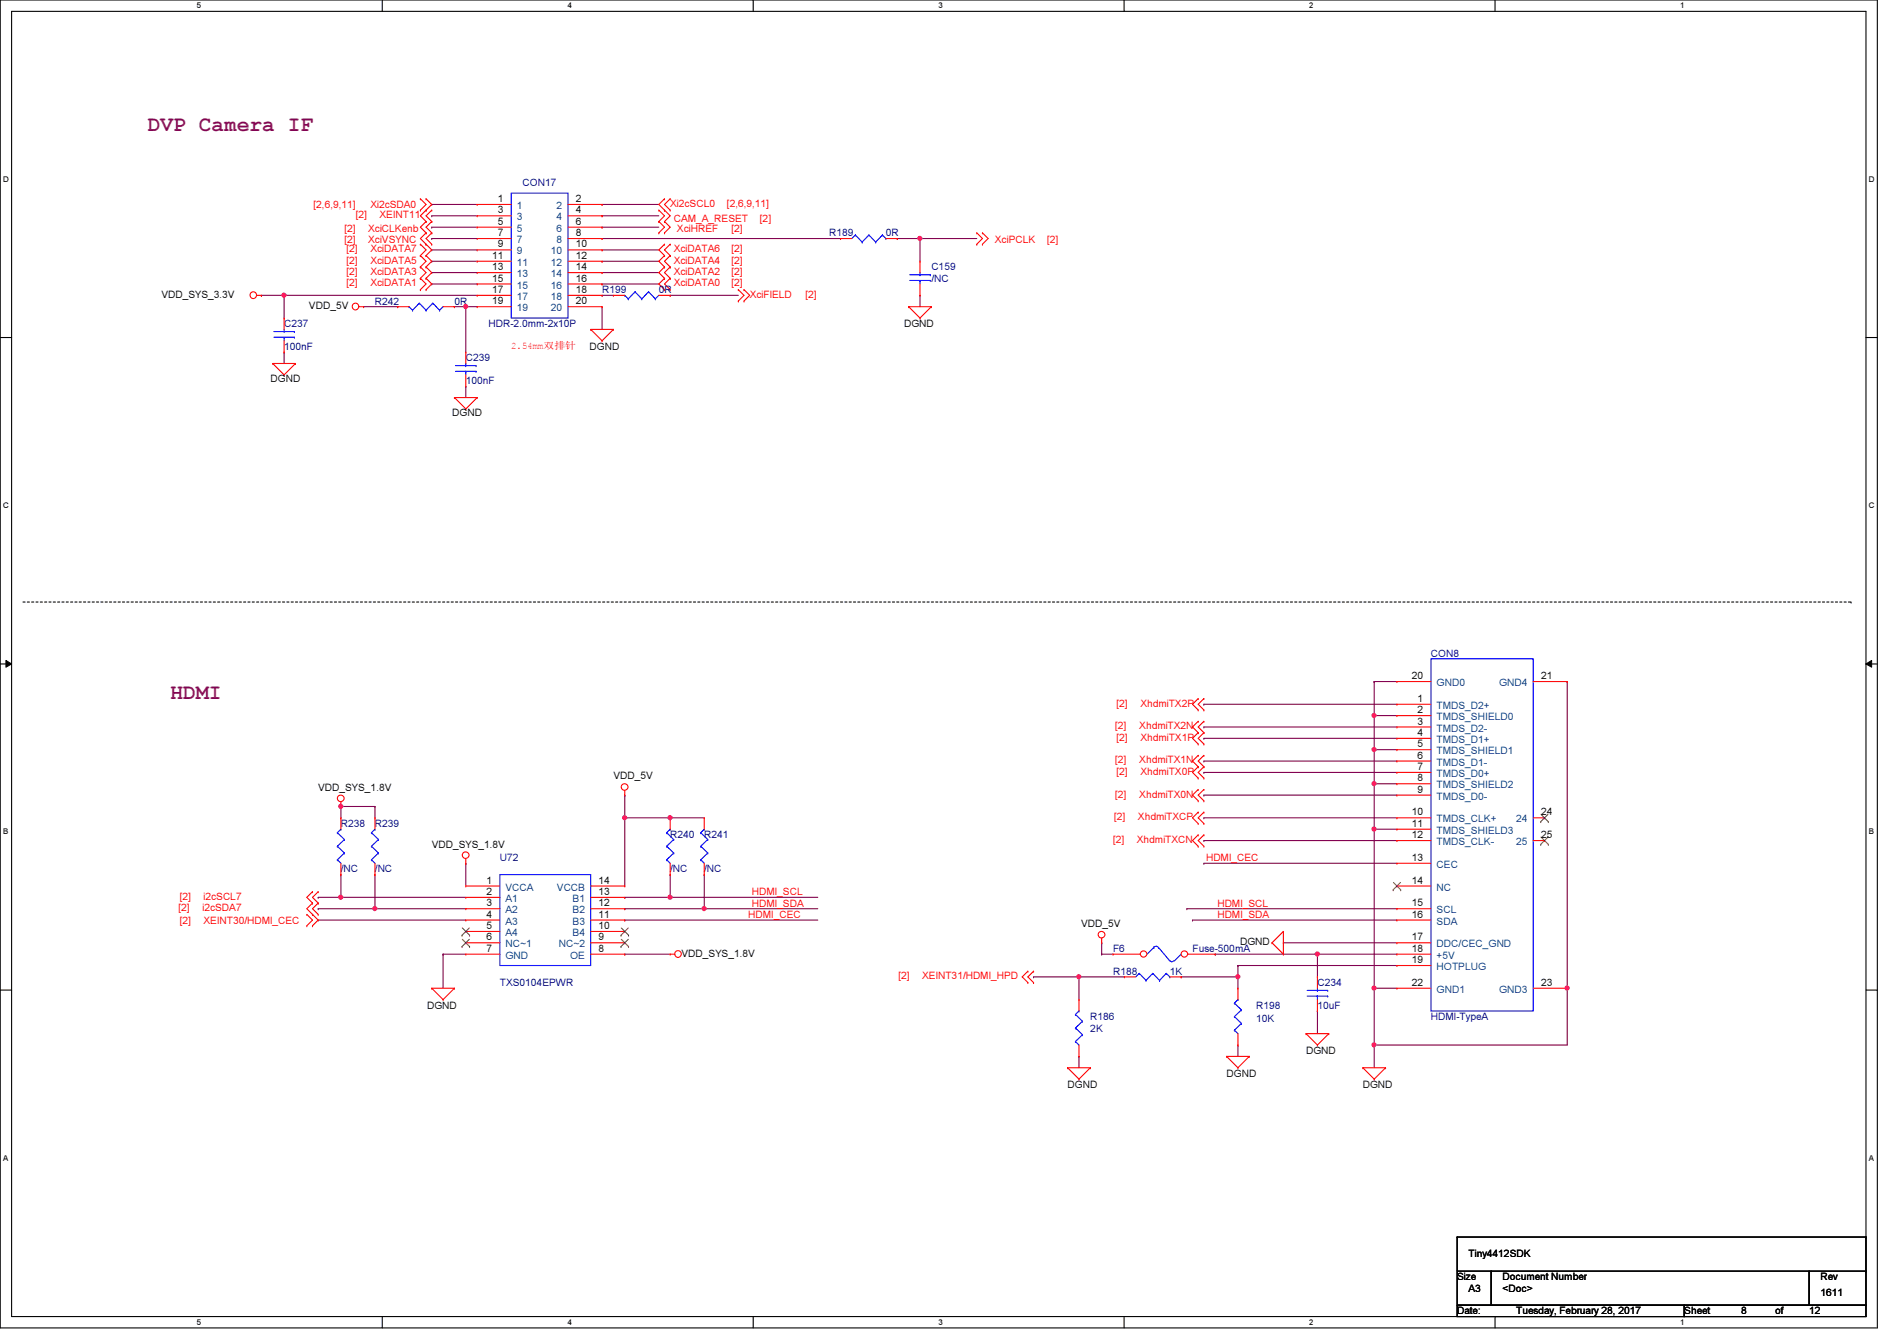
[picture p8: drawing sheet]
<svg xmlns="http://www.w3.org/2000/svg" width="297mm" height="210mm" viewBox="0 0 297 210" stroke-linecap="round" stroke-linejoin="round" font-family="sans-serif">
<path d="M0 0h294v207.9h-294zM1.8 1.8h290.4v204.3h-290.4z" fill="none" stroke="#000" stroke-width=".17"/>
<g fill="#fff">
<path d="M30.8 .2h.7v1.4h-.7z"/>
<path d="M30.8 206.2h.7v1.4h-.7z"/>
</g>
<path d="M59.9 0v1.8M59.9 206.1v1.8" fill="none" stroke="#000" stroke-width=".17"/>
<g fill="#fff">
<path d="M88.9 .2h.6v1.4h-.6z"/>
<path d="M88.9 206.2h.6v1.4h-.6z"/>
</g>
<path d="M117.9 0v1.8M117.9 206.1v1.8" fill="none" stroke="#000" stroke-width=".17"/>
<g fill="#fff">
<path d="M146.9 .2h.7v1.4h-.7z"/>
<path d="M146.9 206.2h.7v1.4h-.7z"/>
</g>
<path d="M176 0v1.8M176 206.1v1.8" fill="none" stroke="#000" stroke-width=".17"/>
<g fill="#fff">
<path d="M205 .2h.7v1.4h-.7z"/>
<path d="M205 206.2h.7v1.4h-.7z"/>
</g>
<path d="M234.1 0v1.8M234.1 206.1v1.8" fill="none" stroke="#000" stroke-width=".17"/>
<g fill="#fff">
<path d="M263.1 .2h.7v1.4h-.7z"/>
<path d="M263.1 206.2h.7v1.4h-.7z"/>
<path d="M.5 27.3h.9v1.4h-.9z"/>
<path d="M292.6 27.3h.9v1.4h-.9z"/>
<path d="M.5 78.4h.9v1.4h-.9z"/>
<path d="M292.6 78.4h.9v1.4h-.9z"/>
</g>
<path d="M0 52.8h1.8M292.2 52.8h1.8" fill="none" stroke="#000" stroke-width=".17"/>
<g fill="#fff">
<path d="M.5 129.5h.8v1.4h-.8z"/>
<path d="M292.6 129.5h.9v1.4h-.9z"/>
</g>
<path d="M0 103.9h1.8M292.2 103.9h1.8" fill="none" stroke="#000" stroke-width=".17"/>
<path d="M.9 103.4l.9 .5-.9 .5zM292.2 103.9l.9-.5v1z" fill="#000"/>
<path d="M.9 103.4l.9 .5-.9 .5zM292.2 103.9l.9-.5v1z" fill="none" stroke="#000" stroke-width=".16"/>
<g fill="#fff">
<path d="M.5 180.5h.8v1.4h-.8z"/>
<path d="M292.6 180.5h.9v1.4h-.9z"/>
</g>
<path d="M0 155h1.8M292.2 155h1.8" fill="none" stroke="#000" stroke-width=".17"/>
<path d="M3.6 94.2h286.3M289.9 94.2h.1" fill="none" stroke="#000" stroke-width=".17" stroke-dasharray=".3 .3"/>
<path d="M245.4 106.7h.1M245.4 106.7v48M215.2 163.6h.1M215.2 163.6v3.5" fill="none" stroke="#800040" stroke-width=".17"/>
<circle cx="245.4" cy="154.7" r=".32" fill="#f0f"/>
<circle cx="245.4" cy="154.7" r=".32" fill="none" stroke="#f0f" stroke-width=".17"/>
<g fill="none" stroke="#800040" stroke-width=".17">
<path d="M188.5 119.1h.1M188.5 113.8h.1M188.5 110.2h.1M188.5 115.6h.1M188.5 119.1h30.2M188.5 113.8h30.2M188.5 110.2h30.2M188.5 115.6h30.2M215.2 106.7h.1M215.2 106.7h3.5M72.9 135.1h.1M72.9 135.1v3.6"/>
<path d="M97.8 128h.1M97.8 128v10.7M188.5 124.5h.1M188.5 131.6h.1M188.5 120.9h.1M188.5 128h.1M188.5 135.1h.1M188.5 124.5h30.2M188.5 131.6h30.2M188.5 120.9h30.2M188.5 128h30.2M188.5 135.1h30.2"/>
<path d="M215.2 129.8h.1M215.2 129.8v24.9M69.4 149.4h.1M69.4 149.4v5.3M172.5 147.6h.1M172.5 147.6v1.8M185.8 142.2h.1M185.8 142.2h32.9M186.7 144h.1M186.7 144h32M193.8 151.1h.1M193.8 151.1h24.9"/>
<path d="M201 147.6h.1M201 147.6h17.7M206.3 158.2h.1M206.3 158.2v3.6M215.2 154.7h.1M215.2 154.7h3.5M193.8 163.6h.1M193.8 163.6v1.8"/>
</g>
<circle cx="215.2" cy="154.7" r=".32" fill="#f0f"/>
<circle cx="215.2" cy="154.7" r=".32" fill="none" stroke="#f0f" stroke-width=".17"/>
<circle cx="215.2" cy="129.8" r=".32" fill="#f0f"/>
<circle cx="215.2" cy="129.8" r=".32" fill="none" stroke="#f0f" stroke-width=".17"/>
<g fill="none" stroke="#800040" stroke-width=".17">
<path d="M53.4 136.9h.1M53.4 126.2h.1M53.4 126.2v1.8M53.4 136.9v3.6M53.4 126.2h5.3M58.7 126.2h.1M58.7 126.2v1.8M49.8 144h.1M49.8 142.2h.1M49.8 144h23.1M49.8 142.2h8.9M97.8 144h.1"/>
<path d="M97.8 140.5h.1M97.8 142.2h.1M97.8 144h30.3M97.8 140.5h7.1M97.8 142.2h12.5"/>
</g>
<circle cx="53.4" cy="126.2" r=".32" fill="#f0f"/>
<circle cx="53.4" cy="126.2" r=".32" fill="none" stroke="#f0f" stroke-width=".17"/>
<path d="M58.7 136.9h.1M58.7 136.9v5.3M104.9 136.9h.1M104.9 136.9v3.6M49.8 140.5h.1M49.8 140.5h3.6M110.3 142.2h.1M110.3 142.2h17.8" fill="none" stroke="#800040" stroke-width=".17"/>
<circle cx="110.3" cy="142.2" r=".32" fill="#f0f"/>
<circle cx="110.3" cy="142.2" r=".32" fill="none" stroke="#f0f" stroke-width=".17"/>
<path d="M110.3 136.9h.1M110.3 136.9v5.3M104.9 140.5h.1M104.9 140.5h23.2" fill="none" stroke="#800040" stroke-width=".17"/>
<circle cx="104.9" cy="140.4" r=".32" fill="#f0f"/>
<circle cx="104.9" cy="140.4" r=".32" fill="none" stroke="#f0f" stroke-width=".17"/>
<path d="M53.4 140.5h.1M53.4 140.5h19.5M97.8 149.4h.1M97.8 149.4h7.1" fill="none" stroke="#800040" stroke-width=".17"/>
<circle cx="53.4" cy="140.4" r=".32" fill="#f0f"/>
<circle cx="53.4" cy="140.4" r=".32" fill="none" stroke="#f0f" stroke-width=".17"/>
<path d="M58.7 142.2h.1M58.7 142.2h14.2" fill="none" stroke="#800040" stroke-width=".17"/>
<circle cx="58.7" cy="142.2" r=".32" fill="#f0f"/>
<circle cx="58.7" cy="142.2" r=".32" fill="none" stroke="#f0f" stroke-width=".17"/>
<path d="M168.9 152.9h.1M168.9 152.9v3.6M168.9 165.4h.1M168.9 165.4v1.7" fill="none" stroke="#800040" stroke-width=".17"/>
<circle cx="168.9" cy="152.9" r=".32" fill="#f0f"/>
<circle cx="168.9" cy="152.9" r=".32" fill="none" stroke="#f0f" stroke-width=".17"/>
<path d="M104.9 128h.1M104.9 128h5.4M168.9 152.9h.1M168.9 152.9h7.2" fill="none" stroke="#800040" stroke-width=".17"/>
<circle cx="104.9" cy="128" r=".32" fill="#f0f"/>
<circle cx="104.9" cy="128" r=".32" fill="none" stroke="#f0f" stroke-width=".17"/>
<path d="M161.8 152.9h.1M161.8 152.9h7.1M185 152.9h.1M185 152.9h8.8" fill="none" stroke="#800040" stroke-width=".17"/>
<circle cx="193.8" cy="152.9" r=".32" fill="#f0f"/>
<circle cx="193.8" cy="152.9" r=".32" fill="none" stroke="#f0f" stroke-width=".17"/>
<path d="M97.8 128h.1M97.8 128h7.1" fill="none" stroke="#800040" stroke-width=".17"/>
<circle cx="97.8" cy="128" r=".32" fill="#f0f"/>
<circle cx="97.8" cy="128" r=".32" fill="none" stroke="#f0f" stroke-width=".17"/>
<path d="M215.2 154.7h.1M215.2 154.7v8.9M215.2 163.6h.1M215.2 163.6h30.2" fill="none" stroke="#800040" stroke-width=".17"/>
<circle cx="215.2" cy="163.5" r=".32" fill="#f0f"/>
<circle cx="215.2" cy="163.5" r=".32" fill="none" stroke="#f0f" stroke-width=".17"/>
<path d="M215.2 106.7h.1M215.2 112h.1M215.2 106.7v10.6M215.2 112h3.5M245.4 154.7h.1M245.4 154.7v8.9" fill="none" stroke="#800040" stroke-width=".17"/>
<circle cx="215.2" cy="117.3" r=".32" fill="#f0f"/>
<circle cx="215.2" cy="117.3" r=".32" fill="none" stroke="#f0f" stroke-width=".17"/>
<circle cx="215.2" cy="112" r=".32" fill="#f0f"/>
<circle cx="215.2" cy="112" r=".32" fill="none" stroke="#f0f" stroke-width=".17"/>
<path d="M215.2 117.3h.1M215.2 117.3h3.5M215.2 117.3v5.4" fill="none" stroke="#800040" stroke-width=".17"/>
<circle cx="215.2" cy="122.7" r=".32" fill="#f0f"/>
<circle cx="215.2" cy="122.7" r=".32" fill="none" stroke="#f0f" stroke-width=".17"/>
<g fill="none" stroke="#800040" stroke-width=".17">
<path d="M97.8 124.5h.1M97.8 124.5v3.5M215.2 122.7h.1M215.2 129.8h.1M215.2 122.7h3.5M215.2 122.7v7.1M215.2 129.8h3.5M69.4 149.4h.1M69.4 149.4h3.5M193.8 152.9h.1M193.8 151.1h.1M193.8 151.1v3.6"/>
<path d="M206.3 149.4h.1M206.3 149.4v3.5"/>
</g>
<circle cx="206.3" cy="149.3" r=".32" fill="#f0f"/>
<circle cx="206.3" cy="149.3" r=".32" fill="none" stroke="#f0f" stroke-width=".17"/>
<path d="M40.9 46.2h.1M40.9 46.2h33.8M44.5 46.2h.1M44.5 55.1h.1M44.5 55.1v1.8M94.3 48h.1M94.3 48v3.6M172.5 149.4h.1M172.5 149.4h1.8M190.3 149.4h.1M190.3 149.4h28.4M206.3 149.4h.1" fill="none" stroke="#800040" stroke-width=".17"/>
<circle cx="44.5" cy="46.2" r=".32" fill="#f0f"/>
<circle cx="44.5" cy="46.2" r=".32" fill="none" stroke="#f0f" stroke-width=".17"/>
<path d="M67.6 35.6h.1M67.6 37.3h.1M67.6 35.6h7.1M67.6 37.3h7.1M94.3 33.8h.1M94.3 35.6h.1M94.3 33.8h8.9M94.3 35.6h8.9M144.1 37.3h.1M144.1 37.3h8.8" fill="none" stroke="#800040" stroke-width=".17"/>
<circle cx="144" cy="37.3" r=".32" fill="#f0f"/>
<circle cx="144" cy="37.3" r=".32" fill="none" stroke="#f0f" stroke-width=".17"/>
<g fill="none" stroke="#800040" stroke-width=".17">
<path d="M67.6 39.1h.1M67.6 32h.1M67.6 33.8h.1M67.6 32h7.1M67.6 39.1h7.1M67.6 33.8h7.1M94.3 32h.1M94.3 39.1h.1M94.3 37.3h.1M94.3 32h8.9M94.3 39.1h8.9M94.3 37.3h37.3"/>
<path d="M140.5 37.3h.1M140.5 37.3h3.6M144.1 37.3h.1M144.1 37.3v3.6M44.5 46.2h.1M44.5 46.2v3.6M56.9 48h5.4M62.3 48h.1M67.6 44.4h.1M67.6 42.7h.1M67.6 40.9h.1M67.6 44.4h7.1"/>
<path d="M67.6 40.9h7.1M67.6 42.7h7.1M72.9 48h.1M72.9 48h1.8M72.9 48v7.1M94.3 44.4h.1M94.3 40.9h.1M94.3 42.7h.1M94.3 46.2h.1M94.3 44.4h8.9M94.3 40.9h8.9M94.3 42.7h8.9"/>
<path d="M94.3 46.2h1.8M104.9 46.2h.1M104.9 46.2h10.7M144.1 46.2h.1M144.1 46.2v1.8M72.9 60.5h.1M72.9 60.5v1.7"/>
</g>
<circle cx="72.9" cy="48" r=".32" fill="#f0f"/>
<circle cx="72.9" cy="48" r=".32" fill="none" stroke="#f0f" stroke-width=".17"/>
<path d="M71.2 48h.1M71.2 48h1.7" fill="none" stroke="#800040" stroke-width=".17"/>
<g fill="none" stroke="#f00" stroke-width=".17">
<path d="M65.8 32.9h.1M65.8 31.1h.1M65.8 38.2h.1M65.8 31.1l.9 .9-.9 .9M65.8 38.2l.9 .9-.9 .9M66.7 34.7h.1M66.7 36.4h.1M66.7 31.1h.1M66.7 32.9h.1M66.7 38.2h.1M66.7 34.7l-.9 .9 .9 .8M66.7 31.1l.9 .9-1.8 1.8 .9 .9"/>
<path d="M66.7 36.4l-.9 .9 1.8 1.8-.9 .9M67.6 34.7h.1M67.6 36.4h.1M67.6 38.2h.1M67.6 32.9h.1M67.6 34.7l-.9 .9 .9 .8M67.6 36.4l-.9 .9 .9 .9M67.6 32.9l-.9 .9 .9 .9M74.7 32h.1M74.7 33.8h.1M74.7 35.6h.1M74.7 37.3h.1"/>
<path d="M74.7 39.1h.1M74.7 32h5.3M74.7 33.8h5.3M74.7 35.6h5.3M74.7 37.3h5.3M74.7 39.1h5.3M88.9 32h5.4M88.9 33.8h5.4M88.9 35.6h5.4M88.9 37.3h5.4M88.9 39.1h5.4M94.3 32h.1"/>
<path d="M94.3 33.8h.1M94.3 35.6h.1M94.3 37.3h.1M94.3 39.1h.1M103.2 34.7h.1M103.2 36.4h.1M103.2 32.9h.1M103.2 34.7l.9 .9-.9 .8M103.2 32.9l.9 .9-.9 .9M104.1 34.7h.1M104.1 36.4h.1M104.1 32.9h.1"/>
<path d="M104.1 31.1h.1M104.1 38.2h.1M104.1 34.7l.8 .9-.8 .8M104.1 31.1l-.9 .9 1.7 1.8-.8 .9M104.1 38.2l-.9 .9 .9 .9M104.9 32.9h.1M104.9 31.1h.1M104.9 38.2h.1M104.9 31.1l-.8 .9 .8 .9M104.9 38.2l-.8 .9 .8 .9M152.9 36.4h.1M152.9 38.2h.1"/>
<path d="M152.9 36.4l.9 .9-.9 .9M153.8 36.4h.1M153.8 38.2h.1M153.8 36.4l.9 .9-.9 .9M40.2 46.2h.7M40.9 46.2h.1M42.7 56.9h.1M42.7 56.9h3.6M42.7 56.9l1.8 1.8M44.5 58.7h.1M46.3 56.9h.1M46.3 56.9l-1.8 1.8"/>
<path d="M56.2 48h.7M56.9 48h.1M62.3 48h.1M62.3 48h1.7M65.8 43.6h.1M65.8 45.3h.1M65.8 41.8h.1M65.8 40h.1M65.8 43.6l.9 .8-.9 .9M65.8 41.8l.9 .9-.9 .9M65.8 40l.9 .9-.9 .9M66.7 45.3h.1"/>
<path d="M66.7 43.6h.1M66.7 41.8h.1M66.7 40h.1M66.7 43.6l.9 .8-.9 .9M66.7 41.8l.9 .9-.9 .9M66.7 40l.9 .9-.9 .9M69.4 48h1.8M71.2 48h.1M74.7 40.9h.1M74.7 42.7h.1M74.7 44.4h.1M74.7 46.2h.1"/>
<path d="M74.7 48h.1M74.7 46.2h5.3M74.7 48h5.3M74.7 40.9h5.3M74.7 42.7h5.3M74.7 44.4h5.3M88.9 46.2h5.4M88.9 48h5.4M88.9 40.9h5.4M88.9 42.7h5.4M88.9 44.4h5.4M92.5 51.6h.1"/>
<path d="M92.5 51.6h3.6M92.5 51.6l1.8 1.7M94.3 53.3h.1M94.3 40.9h.1M94.3 42.7h.1M94.3 44.4h.1M94.3 46.2h.1M94.3 48h.1M96.1 51.6h.1M96.1 46.2h.1M96.1 46.2h1.7M96.1 51.6l-1.8 1.7"/>
<path d="M103.2 46.2h1.7M104.1 45.3h.1M104.1 43.6h.1M104.1 41.8h.1M104.1 40h.1M104.1 43.6l-.9 .8 .9 .9M104.1 40l-.9 .9 .9 .9M104.1 41.8l-.9 .9 .9 .9M104.9 43.6h.1M104.9 45.3h.1M104.9 40h.1M104.9 41.8h.1"/>
<path d="M104.9 46.2h.1M104.9 43.6l-.8 .8 .8 .9M104.9 40l-.8 .9 .8 .9M104.9 41.8l-.8 .9 .8 .9M115.6 47.1h.1M115.6 45.3h.1M115.6 45.3l.9 .9-.9 .9M116.5 47.1h.1M116.5 45.3h.1M116.5 45.3l.9 .9-.9 .9M142.3 48h.1M142.3 48h3.5"/>
<path d="M142.3 48l1.8 1.8M144.1 49.8h.1M144.1 40.9h.1M144.1 46.2h.1M144.1 40.9v1.8M144.1 44.4v1.8M145.8 48h.1M145.8 48l-1.7 1.8M71.2 62.2h.1M71.2 62.2h3.5M71.2 62.2l1.7 1.8M72.9 64h.1"/>
<path d="M74.7 62.2h.1M74.7 62.2l-1.8 1.8M187.6 114.7h.1M187.6 112.9h.1M187.6 118.2h.1M187.6 111.1h.1M187.6 109.3h.1M187.6 116.5h.1M187.6 112.9l-.9 .9 .9 .9M187.6 118.2l-.9 .9 .9 .9M187.6 109.3l-.9 .9 .9 .9M187.6 114.7l-.9 .9 .9 .9"/>
<path d="M188.5 114.7h.1M188.5 112.9h.1M188.5 118.2h.1M188.5 111.1h.1M188.5 109.3h.1M188.5 116.5h.1M188.5 112.9l-.9 .9 .9 .9M188.5 118.2l-.9 .9 .9 .9M188.5 109.3l-.9 .9 .9 .9M188.5 114.7l-.9 .9 .9 .9M218.7 106.7h.1M218.7 110.2h.1"/>
<path d="M218.7 112h.1M218.7 113.8h.1M218.7 115.6h.1M218.7 117.3h.1M218.7 119.1h.1M218.7 106.7h5.4M218.7 110.2h5.4M218.7 112h5.4M218.7 113.8h5.4M218.7 115.6h5.4M218.7 117.3h5.4M218.7 119.1h5.4"/>
<path d="M240.1 106.7h5.3M245.4 106.7h.1M48.9 139.6h.1M48.9 139.6l-.9 .9 .9 .9M49.8 139.6h.1M49.8 139.6l-.9 .9 .9 .9M53.4 126.2h.1M53.4 125.5v.7M58.7 136.9h.1M58.7 128h.1M58.7 128v1.8M58.7 135.1v1.8"/>
<path d="M72.9 135.1h.1M72.9 138.7h.1M72.9 134.4v.7M72.9 138.7h5.4M92.5 138.7h5.3M97.8 124.5h.1M97.8 138.7h.1M97.8 123.7v.8M104.9 136.9h.1M104.9 128h.1M104.9 128v1.8M104.9 135.1v1.8"/>
<path d="M187.6 120h.1M187.6 125.3h.1M187.6 123.6h.1M187.6 132.5h.1M187.6 130.7h.1M187.6 128.9h.1M187.6 127.1h.1M187.6 121.8h.1M187.6 123.6l-.9 .9 .9 .8M187.6 130.7l-.9 .9 .9 .9M187.6 127.1l-.9 .9 .9 .9M187.6 120l-.9 .9 .9 .9"/>
<path d="M188.5 120h.1M188.5 125.3h.1M188.5 123.6h.1M188.5 132.5h.1M188.5 130.7h.1M188.5 128.9h.1M188.5 127.1h.1M188.5 121.8h.1M188.5 123.6l-.9 .9 .9 .8M188.5 130.7l-.9 .9 .9 .9M188.5 127.1l-.9 .9 .9 .9M188.5 120l-.9 .9 .9 .9"/>
<path d="M218.7 120.9h.1M218.7 122.7h.1M218.7 128h.1M218.7 124.5h.1M218.7 129.8h.1M218.7 135.1h.1M218.7 138.7h.1M218.7 131.6h.1M218.7 120.9h5.4M218.7 122.7h5.4M218.7 128h5.4M218.7 124.5h5.4"/>
<path d="M218.7 129.8h5.4M218.7 135.1h5.4M218.7 138.7h5.4M218.7 131.6h5.4M240.1 128h1.7M240.1 131.6h1.7M241.8 128h.1M241.8 131.6h.1M48 144.9h.1M48 143.1h.1M48 143.1l.9 .9-.9 .9M48.9 141.4h.1"/>
<path d="M48.9 143.1h.1M48.9 144.9h.1M48.9 141.4l-.9 .8 1.8 1.8-.9 .9M49.8 141.4h.1M49.8 143.1h.1M49.8 141.4l-.9 .8 .9 .9M67.6 154.7h.1M67.6 154.7h3.6M67.6 154.7l1.8 1.8M69.4 156.5h.1M71.2 154.7h.1M71.2 154.7l-1.8 1.8"/>
<path d="M72.9 140.5h.1M72.9 142.2h.1M72.9 144h.1M72.9 145.8h.1M72.9 147.6h.1M72.9 149.4h.1M72.9 149.4h5.4M72.9 147.6h5.4M72.9 144h5.4M72.9 142.2h5.4M72.9 140.5h5.4M72.9 145.8h5.4"/>
<path d="M92.5 149.4h5.3M92.5 147.6h5.3M92.5 144h5.3M92.5 142.2h5.3M92.5 140.5h5.3M92.5 145.8h5.3M97.8 140.5h.1M97.8 142.2h.1M97.8 144h.1M97.8 145.8h.1M97.8 147.6h.1M97.8 149.4h.1"/>
<path d="M104.9 149.4h.1M104.9 149.4h.8M160.9 153.8h.1M160.9 152h.1M160.9 152l-.8 .9 .8 .9M161.8 153.8h.1M161.8 152h.1M161.8 152l-.9 .9 .9 .9M168.9 156.5h.1M168.9 156.5v1.7M172.5 147.6h.1M172.5 146.9v.7"/>
<path d="M176.1 152.9h.1M176.1 152.9h1.7M183.2 152.9h1.8M185 152.9h.1M199.2 147.6h.1M199.2 147.6l1.8 1.8M201 149.4h.1M201 145.8h.1M201 145.8v3.6M201 145.8l-1.8 1.8M206.3 152.9h.1M206.3 158.2h.1"/>
<path d="M206.3 152.9v1.8M206.3 156.5v1.7M218.7 154.7h.1M218.7 151.1h.1M218.7 149.4h.1M218.7 147.6h.1M218.7 144h.1M218.7 142.2h.1M218.7 154.7h5.4M218.7 149.4h5.4M218.7 151.1h5.4M218.7 147.6h5.4"/>
<path d="M218.7 144h5.4M218.7 142.2h5.4M240.1 154.7h5.3M245.4 154.7h.1M167.2 167.1h.1M167.2 167.1h3.5M167.2 167.1l1.7 1.8M168.9 168.9h.1M168.9 165.4h.1M168.9 163.6v1.8M170.7 167.1h.1M170.7 167.1l-1.8 1.8"/>
<path d="M192.1 165.4h.1M192.1 165.4h3.5M192.1 165.4l1.7 1.7M193.8 167.1h.1M195.6 165.4h.1M195.6 165.4l-1.8 1.7M204.5 161.8h.1M204.5 161.8h3.6M204.5 161.8l1.8 1.8M206.3 163.6h.1M208.1 161.8h.1M208.1 161.8l-1.8 1.8"/>
<path d="M213.4 167.1h.1M213.4 167.1h3.6M213.4 167.1l1.8 1.8M215.2 168.9h.1M217 167.1h.1M217 167.1l-1.8 1.8"/>
<circle cx="39.6" cy="46.2" r=".52"/>
<circle cx="55.7" cy="48" r=".52"/>
<circle cx="53.4" cy="125" r=".52"/>
<circle cx="72.9" cy="133.9" r=".52"/>
<circle cx="97.8" cy="123.2" r=".52"/>
<circle cx="106.2" cy="149.3" r=".52"/>
<circle cx="172.5" cy="146.3" r=".52"/>
</g>
<path d="M228.2 199h5.3v5.3h-5.3zM228.2 193.6h.1M228.2 193.6v5.4M228.2 193.6h64M233.5 199h49.8v5.3h-49.8zM283.3 199h8.9v5.3h-8.9zM292.2 193.6h.1M292.2 199h.1M292.2 193.6v5.4M228.2 204.3h35.5v1.8h-35.5zM263.7 204.3h28.5v1.8h-28.5z" fill="none" stroke="#000" stroke-width=".17"/>
<g fill="none" stroke="#00f" stroke-width=".17">
<path d="M80 30.2h8.9v19.6h-8.9zM64 48h.1M64 48l.6 .6M64.6 48.6h.1M65.7 47.5h.1M65.7 47.5l1 1.1M65.7 47.5l-1.1 1.1M66.7 48.6h.1M67.8 47.5h.1M67.8 47.5l1 1.1M67.8 47.5l-1.1 1.1M68.8 48.6h.1"/>
<path d="M69.4 48l-.6 .6M97.8 46.2h.1M97.8 46.2l.6 .6M98.4 46.8h.1M99.4 45.7h.1M99.4 45.7l1.1 1.1M99.4 45.7l-1 1.1M100.5 46.8h.1M101.6 45.7h.1M101.6 45.7l1 1.1M101.6 45.7l-1.1 1.1M102.6 46.8h.1"/>
<path d="M103.2 46.2l-.6 .6M142.4 43.9h3.3M142.4 43h3.3M144.1 43h.1M144.1 43.9h.1M144.1 42.7v.3M144.1 43.9v.5M145.7 43.9h.1M145.7 43h.1M224.1 103.1h16v55.1h-16zM58.2 134.6h.1M58.2 132.5h.1"/>
<path d="M58.2 130.3h.1M58.2 134.6l.5 .5M58.2 132.5l1.1 1M58.2 130.3l1.1 1.1M58.7 129.8h.1M58.7 129.8l-.5 .5M59.3 133.5h.1M59.3 131.4h.1M59.3 133.5l-1.1 1.1M59.3 131.4l-1.1 1.1M78.3 136.9h14.2v14.2h-14.2zM104.4 134.6h.1"/>
<path d="M104.4 132.5h.1M104.4 130.3h.1M104.4 134.6l.5 .5M104.4 132.5l1.1 1M104.4 130.3l1.1 1.1M104.9 129.8h.1M104.9 129.8l-.5 .5M105.5 133.5h.1M105.5 131.4h.1M105.5 133.5l-1.1 1.1M105.5 131.4l-1.1 1.1M168.4 158.8h.1"/>
<path d="M168.4 158.8l1.1 1.1M168.9 158.2h.1M168.9 158.2l-.5 .6M169.5 159.9h.1M169.5 159.9l-1.1 1M178.4 152.4h.1M178.4 152.4l-.6 .5M178.4 152.4l1 1.1M179.4 153.5h.1M180.5 152.4h.1M180.5 152.4l-1.1 1.1M180.5 152.4l1.1 1.1"/>
<path d="M180.6 148.3l.5-.2 .3 .2M180.7 148.3h.1M180.7 148.3l-1.1 1.1M181.4 148.3h.1M181.4 148.3l1.8 2.1M181.6 153.5h.1M182.6 152.4h.1M182.6 152.4l-1 1.1M182.6 152.4l.6 .5M183.2 152.9h.1M183.2 150.4a.34 .34 0 0 0 .6 0M185 149.4h.1"/>
<path d="M185 149.4l-1.1 1M204.7 155.9h3.2M204.7 155h3.2M206.3 155h.1M206.3 155.9h.1M206.3 154.7v.3M206.3 155.9v.6M207.9 155.9h.1M207.9 155h.1M168.4 163h.1M168.4 160.9h.1M168.4 163l.5 .6"/>
<path d="M168.4 160.9l1.1 1.1M169.5 162h.1M169.5 162l-1.1 1"/>
</g>
<g fill="none" stroke="#804000" stroke-width=".16">
<path d="M218.1 139.3h.1M218.2 138.1l1.1 1.2M219.3 138.1l-1.2 1.2M219.3 139.3h.1M241.3 128.6h.1M241.3 132.2h.1M241.3 127.5l1.1 1.1M241.3 131l1.1 1.2M242.4 127.5l-1.1 1.1M242.4 131l-1.1 1.2M242.4 128.6h.1M242.4 132.2h.1"/>
<path d="M72.3 146.4h.1M72.3 148.2h.1M72.4 145.2l1.1 1.2M72.4 147l1.1 1.2M73.5 145.2l-1.2 1.2M73.5 147l-1.2 1.2M73.5 146.4h.1M73.5 148.2h.1M97.2 146.4h.1M97.2 148.2h.1M97.3 145.2l1.1 1.2M97.3 147l1.1 1.2"/>
<path d="M98.4 145.2l-1.2 1.2M98.4 147l-1.2 1.2M98.4 146.4h.1M98.4 148.2h.1"/>
</g>
<circle cx="179.1" cy="149.3" r=".5" fill="#fff"/>
<g fill="none" stroke="#f00" stroke-width=".17">
<path d="M174.3 149.4h.1M174.3 149.4h4.3"/>
<circle cx="179.1" cy="149.3" r=".5"/>
</g>
<circle cx="185.5" cy="149.3" r=".5" fill="#fff"/>
<g fill="none" stroke="#f00" stroke-width=".17">
<path d="M131.6 37.3h.1M131.6 37.3h1.8M138.7 37.3h1.8M140.5 37.3h.1M44.5 49.8h.1M44.5 55.1h.1M44.5 49.8v1.8M44.5 53.3v1.8M72.9 55.1h.1M72.9 55.1v1.8M72.9 58.7v1.8M72.9 60.5h.1"/>
<path d="M53.4 136.9h.1M53.4 128h.1M53.4 128v1.8M53.4 135.1v1.8M110.3 136.9h.1M110.3 128h.1M110.3 128v1.8M110.3 135.1v1.8M186 149.4h4.3M190.3 149.4h.1M193.8 154.7h.1M193.8 154.7v1.8"/>
<path d="M193.8 163.6h.1M193.8 161.8v1.8"/>
<circle cx="185.5" cy="149.3" r=".5"/>
</g>
<g fill="none" stroke="#00f" stroke-width=".17">
<path d="M133.9 36.8h.1M133.9 36.8l-.5 .5M133.9 36.8l1.1 1.1M135 37.9h.1M136.1 36.8h.1M136.1 36.8l-1.1 1.1M136.1 36.8l1 1.1M137.1 37.9h.1M138.2 36.8h.1M138.2 36.8l-1.1 1.1M138.2 36.8l.5 .5M138.7 37.3h.1"/>
<path d="M42.9 52.8h3.2M42.9 51.9h3.2M44.5 51.9h.1M44.5 52.8h.1M44.5 51.6v.3M44.5 52.8v.5M46.1 52.8h.1M46.1 51.9h.1M71.3 58.1h3.2M71.3 57.2h3.2M72.9 57.2h.1M72.9 58.1h.1"/>
<path d="M72.9 56.9v.3M72.9 58.1v.6M74.5 58.1h.1M74.5 57.2h.1M52.8 134.6h.1M52.8 132.5h.1M52.8 130.3h.1M52.8 134.6l.6 .5M52.8 132.5l1.1 1M52.8 130.3l1.1 1.1M53.4 129.8h.1M53.4 129.8l-.6 .5"/>
<path d="M53.9 133.5h.1M53.9 131.4h.1M53.9 133.5l-1.1 1.1M53.9 131.4l-1.1 1.1M109.7 134.6h.1M109.7 132.5h.1M109.7 130.3h.1M109.7 134.6l.6 .5M109.7 132.5l1.1 1M109.7 130.3l1.1 1.1M110.3 129.8h.1M110.3 129.8l-.6 .5"/>
<path d="M110.8 133.5h.1M110.8 131.4h.1M110.8 133.5l-1.1 1.1M110.8 131.4l-1.1 1.1M193.3 159.1h.1M193.3 157h.1M193.3 159.1l1.1 1.1M193.3 157l1.1 1.1M193.8 156.5h.1M193.8 156.5l-.5 .5M194.4 158.1h.1M194.4 158.1l-1.1 1"/>
<path d="M193.3 161.2h.1M193.3 161.2l.5 .6M194.4 160.2h.1M194.4 160.2l-1.1 1"/>
</g>
<circle cx="245.4" cy="154.7" r=".32" fill="#f0f"/>
<circle cx="245.4" cy="154.7" r=".32" fill="none" stroke="#f0f" stroke-width=".17"/>
<circle cx="215.2" cy="154.7" r=".32" fill="#f0f"/>
<circle cx="215.2" cy="154.7" r=".32" fill="none" stroke="#f0f" stroke-width=".17"/>
<circle cx="215.2" cy="129.8" r=".32" fill="#f0f"/>
<circle cx="215.2" cy="129.8" r=".32" fill="none" stroke="#f0f" stroke-width=".17"/>
<circle cx="53.4" cy="126.2" r=".32" fill="#f0f"/>
<circle cx="53.4" cy="126.2" r=".32" fill="none" stroke="#f0f" stroke-width=".17"/>
<circle cx="110.3" cy="142.2" r=".32" fill="#f0f"/>
<circle cx="110.3" cy="142.2" r=".32" fill="none" stroke="#f0f" stroke-width=".17"/>
<circle cx="104.9" cy="140.4" r=".32" fill="#f0f"/>
<circle cx="104.9" cy="140.4" r=".32" fill="none" stroke="#f0f" stroke-width=".17"/>
<circle cx="53.4" cy="140.4" r=".32" fill="#f0f"/>
<circle cx="53.4" cy="140.4" r=".32" fill="none" stroke="#f0f" stroke-width=".17"/>
<circle cx="58.7" cy="142.2" r=".32" fill="#f0f"/>
<circle cx="58.7" cy="142.2" r=".32" fill="none" stroke="#f0f" stroke-width=".17"/>
<circle cx="168.9" cy="152.9" r=".32" fill="#f0f"/>
<circle cx="168.9" cy="152.9" r=".32" fill="none" stroke="#f0f" stroke-width=".17"/>
<circle cx="104.9" cy="128" r=".32" fill="#f0f"/>
<circle cx="104.9" cy="128" r=".32" fill="none" stroke="#f0f" stroke-width=".17"/>
<circle cx="193.8" cy="152.9" r=".32" fill="#f0f"/>
<circle cx="193.8" cy="152.9" r=".32" fill="none" stroke="#f0f" stroke-width=".17"/>
<circle cx="97.8" cy="128" r=".32" fill="#f0f"/>
<circle cx="97.8" cy="128" r=".32" fill="none" stroke="#f0f" stroke-width=".17"/>
<circle cx="215.2" cy="163.5" r=".32" fill="#f0f"/>
<circle cx="215.2" cy="163.5" r=".32" fill="none" stroke="#f0f" stroke-width=".17"/>
<circle cx="215.2" cy="117.3" r=".32" fill="#f0f"/>
<circle cx="215.2" cy="117.3" r=".32" fill="none" stroke="#f0f" stroke-width=".17"/>
<circle cx="215.2" cy="112" r=".32" fill="#f0f"/>
<circle cx="215.2" cy="112" r=".32" fill="none" stroke="#f0f" stroke-width=".17"/>
<circle cx="215.2" cy="122.7" r=".32" fill="#f0f"/>
<circle cx="215.2" cy="122.7" r=".32" fill="none" stroke="#f0f" stroke-width=".17"/>
<circle cx="206.3" cy="149.3" r=".32" fill="#f0f"/>
<circle cx="206.3" cy="149.3" r=".32" fill="none" stroke="#f0f" stroke-width=".17"/>
<circle cx="44.5" cy="46.2" r=".32" fill="#f0f"/>
<circle cx="44.5" cy="46.2" r=".32" fill="none" stroke="#f0f" stroke-width=".17"/>
<circle cx="144" cy="37.3" r=".32" fill="#f0f"/>
<circle cx="144" cy="37.3" r=".32" fill="none" stroke="#f0f" stroke-width=".17"/>
<circle cx="72.9" cy="48" r=".32" fill="#f0f"/>
<circle cx="72.9" cy="48" r=".32" fill="none" stroke="#f0f" stroke-width=".17"/>
<g font-size="3.3" fill="#800080">
<text x="23.2" y="20.5">DVP Camera IF</text>
<text x="26.7" y="109.4">HDMI</text>
</g>
<g font-size="1.6" fill="#000080">
<text x="81.8" y="29.2">CON17</text>
<text x="129.8" y="37">R189</text>
<text x="138.7" y="37">0R</text>
<text x="58.7" y="47.7">R242</text>
<text x="71.2" y="47.7">0R</text>
<text x="94.3" y="45.9">R199</text>
<text x="103.2" y="45.9">0R</text>
<text x="145.8" y="42.3">C159</text>
<text x="145.8" y="44.1">/NC</text>
<text x="44.5" y="51.2">C237</text>
<text x="76.5" y="51.2">HDR-2.0mm-2x10P</text>
<text x="44.5" y="54.8">100nF</text>
<text x="72.9" y="56.6">C239</text>
<text x="72.9" y="60.1">100nF</text>
<text x="224.1" y="102.8">CON8</text>
<text x="53.4" y="129.5">R238</text>
<text x="58.7" y="129.5">R239</text>
<text x="104.9" y="131.2">R240</text>
<text x="110.3" y="131.2">R241</text>
<text x="53.4" y="136.6">/NC</text>
<text x="58.7" y="136.6">/NC</text>
<text x="78.3" y="134.8">U72</text>
<text x="104.9" y="136.6">/NC</text>
<text x="110.3" y="136.6">/NC</text>
<text x="174.3" y="149">F6</text>
<text x="186.7" y="149">Fuse-500mA</text>
<text x="78.3" y="154.3">TXS0104EPWR</text>
<text x="174.3" y="152.6">R188</text>
<text x="183.2" y="152.6">1K</text>
<text x="206.3" y="154.3">C234</text>
<text x="170.7" y="159.7">R186</text>
<text x="170.7" y="161.5">2K</text>
<text x="196.7" y="157.9">R198</text>
<text x="196.7" y="160">10K</text>
<text x="206.3" y="157.9">10uF</text>
<text x="224.1" y="159.7">HDMI-TypeA</text>
</g>
<g font-size="1.6" fill="#f00">
<text x="49.1" y="32.6">[2,6,9,11]</text>
<text x="55.7" y="34.2">[2]</text>
<text x="58" y="32.6">Xi2cSDA0</text>
<text x="59.4" y="34.2">XEINT11</text>
<text x="104.9" y="32.4">Xi2cSCL0</text>
<text x="105.5" y="34.7">CAM_A_RESET</text>
<text x="113.8" y="32.4">[2,6,9,11]</text>
<text x="119" y="34.7">[2]</text>
<text x="53.9" y="36.3">[2]</text>
<text x="53.9" y="38.1">[2]</text>
<text x="54.3" y="41.3">[2]</text>
<text x="54.3" y="39.5">[2]</text>
<text x="57.7" y="36.3">XciCLKenb</text>
<text x="57.7" y="38.1">XciVSYNC</text>
<text x="58" y="41.3">XciDATA5</text>
<text x="58" y="39.5">XciDATA7</text>
<text x="105.5" y="41.3">XciDATA4</text>
<text x="105.5" y="39.5">XciDATA6</text>
<text x="106" y="36.3">XciHREF</text>
<text x="114.5" y="36.3">[2]</text>
<text x="114.6" y="41.3">[2]</text>
<text x="114.6" y="39.5">[2]</text>
<text x="155.8" y="38.1">XciPCLK</text>
<text x="164" y="38.1">[2]</text>
<text x="54.3" y="44.8">[2]</text>
<text x="54.3" y="43.1">[2]</text>
<text x="58" y="44.8">XciDATA1</text>
<text x="58" y="43.1">XciDATA3</text>
<text x="105.5" y="44.8">XciDATA0</text>
<text x="105.5" y="43.1">XciDATA2</text>
<text x="114.6" y="44.8">[2]</text>
<text x="114.6" y="43.1">[2]</text>
<text x="117.4" y="46.6">XciFIELD</text>
<text x="126.1" y="46.6">[2]</text>
<text x="80" y="54.6">2.54mm双双双</text>
<text x="174.8" y="110.6">[2]</text>
<text x="178.6" y="110.6">XhdmiTX2P</text>
<text x="174.6" y="114.2">[2]</text>
<text x="174.6" y="119.5">[2]</text>
<text x="174.8" y="116">[2]</text>
<text x="178.4" y="114.2">XhdmiTX2N</text>
<text x="178.4" y="119.5">XhdmiTX1N</text>
<text x="178.6" y="116">XhdmiTX1P</text>
<text x="174.6" y="124.8">[2]</text>
<text x="174.8" y="121.3">[2]</text>
<text x="178.4" y="124.8">XhdmiTX0N</text>
<text x="178.6" y="121.3">XhdmiTX0P</text>
<text x="174.3" y="132">[2]</text>
<text x="174.5" y="128.4">[2]</text>
<text x="178" y="132">XhdmiTXCN</text>
<text x="178.2" y="128.4">XhdmiTXCP</text>
<text x="188.8" y="134.8">HDMI_CEC</text>
<text x="27.9" y="142.6">[2]</text>
<text x="28.1" y="140.8">[2]</text>
<text x="31.7" y="142.6">i2cSDA7</text>
<text x="31.9" y="140.8">i2cSCL7</text>
<text x="117.2" y="143.7">HDMI_CEC</text>
<text x="117.7" y="141.9">HDMI_SDA</text>
<text x="117.7" y="140.1">HDMI_SCL</text>
<text x="190.6" y="141.9">HDMI_SCL</text>
<text x="190.6" y="143.7">HDMI_SDA</text>
<text x="28.1" y="144.6">[2]</text>
<text x="31.9" y="144.6">XEINT30/HDMI_CEC</text>
<text x="140.7" y="153.3">[2]</text>
<text x="144.4" y="153.3">XEINT31/HDMI_HPD</text>
</g>
<g font-size="1.6">
<text x="77.9" y="31.6">1</text>
<text x="77.9" y="33.4">3</text>
<text x="77.9" y="35.2">5</text>
<text x="90.2" y="31.6">2</text>
<text x="90.2" y="33.4">4</text>
<text x="90.2" y="35.2">6</text>
<text x="77" y="40.5">11</text>
<text x="77.9" y="37">7</text>
<text x="77.9" y="38.7">9</text>
<text x="90.2" y="37">8</text>
<text x="90.2" y="38.7">10</text>
<text x="90.2" y="40.5">12</text>
<text x="25.3" y="46.6">VDD_SYS_3.3V</text>
<text x="77" y="42.3">13</text>
<text x="77" y="44.1">15</text>
<text x="77" y="45.8">17</text>
<text x="77" y="47.6">19</text>
<text x="90.2" y="42.3">14</text>
<text x="90.2" y="44.1">16</text>
<text x="90.2" y="45.8">18</text>
<text x="90.2" y="47.6">20</text>
<text x="48.4" y="48.4">VDD_5V</text>
<text x="141.6" y="51.2">DGND</text>
<text x="42.4" y="59.8">DGND</text>
<text x="92.3" y="54.8">DGND</text>
<text x="70.8" y="65.1">DGND</text>
<text x="221.1" y="106.3">20</text>
<text x="241.3" y="106.3">21</text>
<text x="222" y="109.9">1</text>
<text x="222" y="111.6">2</text>
<text x="222" y="113.4">3</text>
<text x="222" y="115.2">4</text>
<text x="222" y="117">5</text>
<text x="222" y="118.7">6</text>
<text x="49.8" y="123.8">VDD_SYS_1.8V</text>
<text x="96.1" y="122">VDD_5V</text>
<text x="222" y="120.5">7</text>
<text x="222" y="122.3">8</text>
<text x="222" y="124.1">9</text>
<text x="221.1" y="127.6">10</text>
<text x="221.1" y="129.4">11</text>
<text x="221.1" y="131.2">12</text>
<text x="241.3" y="127.6">24</text>
<text x="241.3" y="131.2">25</text>
<text x="67.6" y="132.7">VDD_SYS_1.8V</text>
<text x="221.1" y="134.7">13</text>
<text x="76.2" y="138.3">1</text>
<text x="76.2" y="140.1">2</text>
<text x="76.2" y="141.9">3</text>
<text x="76.2" y="143.6">4</text>
<text x="93.7" y="138.3">14</text>
<text x="93.7" y="140.1">13</text>
<text x="93.7" y="141.9">12</text>
<text x="93.7" y="143.6">11</text>
<text x="221.1" y="143.6">16</text>
<text x="221.1" y="141.9">15</text>
<text x="221.1" y="138.3">14</text>
<text x="76.2" y="145.4">5</text>
<text x="76.2" y="147.2">6</text>
<text x="76.2" y="149">7</text>
<text x="93.7" y="145.4">10</text>
<text x="93.7" y="147.2">9</text>
<text x="93.7" y="149">8</text>
<text x="106.7" y="149.7">VDD_SYS_1.8V</text>
<text x="169.3" y="145.1">VDD_5V</text>
<text x="194.2" y="148">DGND</text>
<text x="221.1" y="149">18</text>
<text x="221.1" y="147.2">17</text>
<text x="221.1" y="154.3">22</text>
<text x="221.1" y="150.7">19</text>
<text x="241.3" y="154.3">23</text>
<text x="66.9" y="157.9">DGND</text>
<text x="204.5" y="165">DGND</text>
<text x="167.2" y="170.3">DGND</text>
<text x="192.1" y="168.6">DGND</text>
<text x="213.4" y="170.3">DGND</text>
<text x="230" y="196.7">Tiny4412SDK</text>
<text x="228.2" y="200.4">Size</text>
<text x="230" y="202.2">A3</text>
<text x="235.3" y="202.2">&lt;Doc&gt;</text>
<text x="235.3" y="200.4">Document Number</text>
<text x="285.1" y="202.9">1611</text>
<text x="285.1" y="200.4">Rev</text>
<text x="228.2" y="205.7">Date:</text>
<text x="237.4" y="205.7">Tuesday, February 28, 2017</text>
<text x="263.7" y="205.7">Sheet</text>
<text x="272.6" y="205.7">8</text>
<text x="278" y="205.7">of</text>
<text x="283.3" y="205.7">12</text>
</g>
<g font-size="1.6" fill="#004080">
<text x="80.9" y="32.7">1</text>
<text x="80.9" y="34.5">3</text>
<text x="87.2" y="32.7">2</text>
<text x="87.2" y="34.5">4</text>
<text x="80.9" y="36.3">5</text>
<text x="80.9" y="38.1">7</text>
<text x="80.9" y="39.8">9</text>
<text x="80.9" y="41.6">11</text>
<text x="86.3" y="39.8">10</text>
<text x="86.3" y="41.6">12</text>
<text x="87.2" y="36.3">6</text>
<text x="87.2" y="38.1">8</text>
<text x="80.9" y="43.4">13</text>
<text x="80.9" y="45.2">15</text>
<text x="80.9" y="46.9">17</text>
<text x="86.3" y="43.4">14</text>
<text x="86.3" y="45.2">16</text>
<text x="86.3" y="46.9">18</text>
<text x="80.9" y="48.7">19</text>
<text x="86.3" y="48.7">20</text>
<text x="225" y="107.4">GND0</text>
<text x="234.7" y="107.4">GND4</text>
<text x="225" y="111">TMDS_D2+</text>
<text x="225" y="112.7">TMDS_SHIELD0</text>
<text x="225" y="114.5">TMDS_D2-</text>
<text x="225" y="116.3">TMDS_D1+</text>
<text x="225" y="118.1">TMDS_SHIELD1</text>
<text x="225" y="119.8">TMDS_D1-</text>
<text x="225" y="121.6">TMDS_D0+</text>
<text x="225" y="123.4">TMDS_SHIELD2</text>
<text x="225" y="125.2">TMDS_D0-</text>
<text x="225" y="128.7">TMDS_CLK+</text>
<text x="225" y="130.5">TMDS_SHIELD3</text>
<text x="237.4" y="128.7">24</text>
<text x="225" y="135.8">CEC</text>
<text x="225" y="132.3">TMDS_CLK-</text>
<text x="237.4" y="132.3">25</text>
<text x="79.2" y="139.4">VCCA</text>
<text x="79.2" y="141.2">A1</text>
<text x="79.2" y="143">A2</text>
<text x="87.2" y="139.4">VCCB</text>
<text x="89.7" y="141.2">B1</text>
<text x="89.7" y="143">B2</text>
<text x="225" y="143">SCL</text>
<text x="225" y="139.4">NC</text>
<text x="79.2" y="144.7">A3</text>
<text x="79.2" y="146.5">A4</text>
<text x="79.2" y="148.3">NC~1</text>
<text x="87.5" y="148.3">NC~2</text>
<text x="89.7" y="144.7">B3</text>
<text x="89.7" y="146.5">B4</text>
<text x="225" y="148.3">DDC/CEC_GND</text>
<text x="225" y="144.7">SDA</text>
<text x="79.2" y="150.1">GND</text>
<text x="89.3" y="150.1">OE</text>
<text x="225" y="155.4">GND1</text>
<text x="225" y="151.8">HOTPLUG</text>
<text x="225" y="150.1">+5V</text>
<text x="234.7" y="155.4">GND3</text>
</g>
<g font-size="1.3">
<text x="30.8" y="1.3">5</text>
<text x="88.9" y="1.3">4</text>
<text x="146.9" y="1.3">3</text>
<text x="205" y="1.3">2</text>
<text x="263.1" y="1.3">1</text>
<text x=".5" y="28.4">D</text>
<text x="292.6" y="28.4">D</text>
<text x=".5" y="79.5">C</text>
<text x="292.6" y="79.5">C</text>
<text x=".5" y="130.6">B</text>
<text x="292.6" y="130.6">B</text>
<text x=".5" y="181.7">A</text>
<text x="292.6" y="181.7">A</text>
<text x="30.8" y="207.4">5</text>
<text x="88.9" y="207.4">4</text>
<text x="146.9" y="207.4">3</text>
<text x="205" y="207.4">2</text>
<text x="263.1" y="207.4">1</text>
</g>
</svg>
